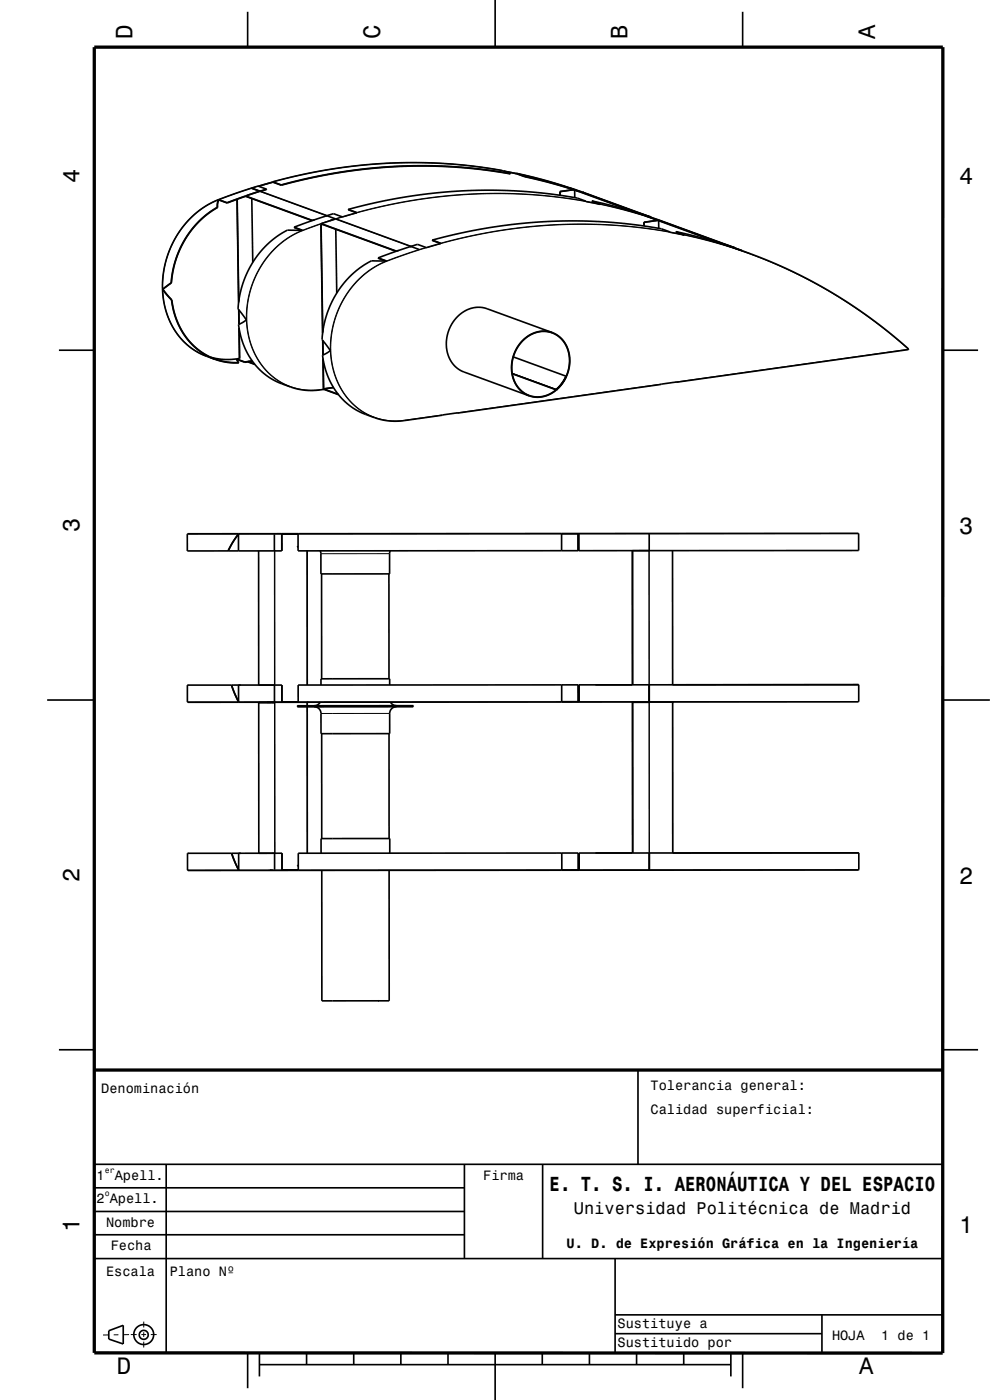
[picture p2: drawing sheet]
<svg xmlns="http://www.w3.org/2000/svg" width="210mm" height="297mm" viewBox="0 0 210 297" stroke-linecap="round" stroke-linejoin="round" font-family="sans-serif">
<g fill="none" stroke="#000" stroke-width=".35">
<path d="M52.5 2.5v7.5M105 0v10M157.5 2.5v7.5M53.4 39.9l1.7 .7-3 1M53.4 39.9l17.7 6.5M54.7 39.5l-8.3 2.9M54.7 39.5h.1M54.7 39.5l1.8 .6M57.8 38.6l-3 .9 3.1-.9M57.8 38.6h.1M57.9 38.6h-.1M57.9 38.6h.1"/>
<path d="M57.9 38.6l1.8 .6M57.9 38.6l1.8 .7M59.7 39.2v.1M106.5 36.2l-5.9-.9-6-.6-6.2-.2-6.7 .2-6 .5-6.5 .9-5.9 1.1-5.4 1.4M106.5 36.2h.1M106.5 36.2l1.8 .6M108.3 36.8l-7.2-1-5.6-.4-5.3-.2-6.5 .2-6.1 .5-5.8 .8-6.3 1.1-5.8 1.5M108.3 36.8l-6.1-.9-6.4-.6-5.6-.2-6.7 .2-6.3 .5-6 .9-5.7 1.1-5.8 1.4M109.5 36.8l-2.6-.5 2.6 .5M109.5 36.8h.1M109.5 36.8l1.8 .7M109.5 36.8l5.8 1.4 5.5 1.6"/>
<path d="M109.5 36.8l1.8 .6M111.3 37.5l5.2 1.2 6.3 1.9M111.3 37.4l4.5 1.1 5.1 1.4M111.3 37.4v.1M120.8 39.8l17.1 6.2M120.8 39.8l14.2 5.2M120.8 39.8l14.2 5.3M46.1 44l-1.9 1.2-1.8 1.6-1.7 1.8-1.4 2-1.2 2.2-.9 2.6-.6 2.2-.3 2.4M46.1 44h.1M46.1 44l-1.9 1.3-1.8 1.6-1.7 1.8-1.4 2-1 2-1 2.5-.6 2.4-.3 2.4M46.4 42.4l-2.3 1-2.5 1.8-2.1 2-1.9 2.6-1.4 2.6-1 3.1-.6 2.7-.1 3.2M46.4 42.4h.1"/>
<path d="M46.4 42.4l-.3 .7v.9M46.4 42.4l1.8 .6M46.4 42.4l-.3 .8v.8M46.4 42.4l1.8 .7M48.2 43v.1M50.3 42.3l.3 21.9M50.3 42.3l.3 21.6M52.1 41.6l-3.9 1.4M52.1 41.6l14.2 5.2M52.1 41.6h.1M52.1 41.6l14.1 5.2M52.1 41.6l-3.9 1.5"/>
<path d="M53.4 42.1l.2 13.6M56.5 40.1l-1.3 .5M56.5 40.1l-4.1 1.4M62.4 48.2l1.6 .7M62.4 48.2l1.8 .7M64.2 48.9l-1.7-.1a3.6 3.6 0 0 0-2.9 .8l-1.8 1.2-1.5 1.5-1.6 1.8-1.4 2.1-1.1 2.2-.8 2.1-.6 2.2-.3 2.2a1.15 1.15 0 0 0 .6 1.4l1.2 1.6M64.2 48.9h.1M66.3 46.8h.1M66.7 46.6l-.4 .2M68.1 47.7h.1M68.1 47.7l.3 23M68.1 47.7l.4 22.7"/>
<path d="M68.1 47.4l15.9 5.9M68.1 47.4l3.1-1 16 5.9M68.1 47.4l16 5.9M68.4 47.6l-.3 .1M69.3 45.8h.1M69.3 45.8h-.2M70.6 46.6h.1M70.6 46.6l-.6 .2M70.8 46.5l-.1 .1M70.9 46.5l-.3 .1M71.2 48.6l.2 13.6M72.6 46.1l-1.9-.8-8.3 2.9"/>
<path d="M73.9 44.4l1.8 .7M75.7 45.1l-3.1 .9M80.2 54.7l1.6 .7M80.2 54.7l1.8 .7M82 55.4h-1.7a3.6 3.6 0 0 0-2.9 .7l-2.3 1.7-2 2.1-1.9 2.6-1.4 2.9-1 3.3-.5 3.3 1.8 2.4M82 55.4h.1M84.1 53.3h.1M84.6 53.1l-.5 .2M86.9 52.3h.2l1.8 .6M88.3 53.1h.1M91.7 50.9l1.8 .8M93.5 51.7l-3.1 .9-1.8-.8-8.4 2.9"/>
<path d="M93.5 51.7h.1M118.8 40.6v.8zM121.6 40.3l-2.8 .3M121.9 40.3v1.6M121.9 40.2l.3 .1M125.6 42.6l5.6 1.4 5.7 1.7M125.6 42.6l1.7 .8M127.3 43.4l-3-.6-1.8-.8-7.2-1-7-.6h-7.1l-6.9 .4-6.8 .7-6.2 1.2-7.4 1.7M135 45.1l1.9 .6M135 45l2.9 1M135 45v.1M136.6 47.2h.1"/>
<path d="M136.6 47.2v.7M136.9 45.7l2.8 1M136.9 45.7l15.9 5.8M136.9 45.7l15.9 5.9M137.9 46h.1M137.9 46l.4 .2M139.5 46.8l-2.9 .4M139.7 46.8v1.6M139.7 46.7h.1M139.7 46.7l16 5.8M143.4 49.1l7.2 1.9 6.7 2.1M143.4 49.1l1.7 .8"/>
<path d="M145.1 49.9l-3-.6-1.8-.8-7-1-7.2-.5-6.9-.1-7.1 .4-7 .8-6.2 1.1-7.2 1.7M152.8 51.6l2.9 1M152.8 51.5l2.9 1M152.8 51.5v.1M155.7 52.6l1.7 .6M155.7 52.5v.1M155.7 52.6l6.2 2.3 4.5 1.9 4.8 2.3 4.8 2.7 4.3 2.7 4.9 3.4 5.3 4.2 2.2 1.9v.2l-49.3 6.9M155.7 52.6h.1M157.5 53.2h.1M12.5 74.3h7.5M34.5 61.4l.2 2.6 .7 2.5 1 2.3 1.3 2.1 1.6 1.8 1.8 1.5 1.9 1 2.6 1M34.5 61.4h.1"/>
<path d="M34.5 61.4l1.9 2.2M34.5 61.4l2 2.2M36.3 60l-1.8 1.4M36.3 60h.1M36.4 60l-1.9 1.4M36.4 63.6l.4 2.2 .6 2 .9 2 1.1 1.7 1.3 1.5 1.4 1.3 1.6 1.1 1.9 .8M36.5 63.6l.5 2.8 1.1 2.8 1.4 2.3 1.7 2 2.1 1.5 2.3 1.1 2.4 .7 2.7 .1M36.5 63.6h-.1M44.7 75.8l2.9 .5 2.6-.2M45.6 76.2l2.6 .7h2.5M50.2 76.1l.5 .8M50.2 76.1l1.7 .7"/>
<path d="M50.2 76.2l1.7 .7M50.6 65.7l.1 3.1v-3.1M50.7 69.5l.1 6.5-.6 .1M50.7 69.8l.1 6.3M51.9 76.8v.1M52.3 67.9l-1.7 .9 .5 2.6 .7 2 1 2 1.2 1.9 1.2 1.2 1.3 1.2 1.5 .9 4.1 1.6 2.9 .6 2.9-.1M52.3 67.9h.1M52.6 76.8l-.7 .1M52.6 76.8l1.4 .4M52.6 76.8l1.5 .5M53.5 76.6l-1.6 .2M68.5 72.2v3.1"/>
<path d="M68.5 76l.1 6.5M70.1 74.4l-1.7 .9 .5 2.6 .7 2 .9 1.8 1.1 1.7 1.4 1.7 1.5 1.2 1.5 .9 3.9 1.6 2.9 .5 2.9-.1M70.1 74.4h.1M108.7 79.3l9.3 3.4M108.9 75.7l11.2 4.1M117.1 70.5l-13.8-5a6.7 6.7 0 0 0-8.3 5.1 6.6 6.6 0 0 0 3.4 8.3l13.8 5.1M117.1 70.5a6.7 6.7 0 0 0-8.3 5.2 6.6 6.6 0 0 0 3.4 8.3M117.1 70.5a6.8 6.8 0 0 1 3 9.5l-1 1.7-1.1 1M120.1 79.8a9.4 9.4 0 0 1-2.1 2.9M120.1 79.8a6.9 6.9 0 0 1-2.1 2.9M200 74.3h7.5M68 82.7h-.1"/>
<path d="M68.6 82.5h.1M68.6 82.5l3.1 1.1M68.6 82.5l3.2 1.2M68.7 82.6l-.8 .1M70.7 82.2l-2.1 .3M85.8 89.2h-.1M96.9 87.6h.1M97 87.6h.1M97 87.6l-11.3 1.6M118 82.7a7.6 7.6 0 0 0 .8-11.1 5.9 5.9 0 0 0-8.8 1.7 7.2 7.2 0 0 0 1.3 10.1 5.6 5.6 0 0 0 6.7-.7M118 82.7a5.7 5.7 0 0 1-5.8 1.3M118 82.7h.1"/>
<path d="M140.3 81.5h.1M143.3 81.1h.1M143.4 81.1h.1M143.4 81.1l-46.4 6.5M50.6 113.3l-1.2 1.7-1 1.9M50.6 113.3v3.6M50.6 113.2v.1M54.9 116.9v28.4M58.2 113.4v3.5M59.8 113.3v3.6M63.2 113.3h-3.4M63.2 116h-.1h.1"/>
<path d="M63.2 113.2v.1M65.2 116.9v28.4M82.8 116.9l-.2 .6v4.2l-14.5 .1v-4.3l-.2-.6M119.1 113.2h-79.3l-.1 3.7h20.1v-3.6M119.1 113.2h63v3.6h-59.3M119.1 113.2v.1M119.1 113.3v3.5M122.6 113.3v3.5l-59.4 .1v-3.6M122.7 113.3h-3.6M122.7 113.3l.1 3.5M122.8 113.3v3.5M134.2 116.8v28.5"/>
<path d="M137.6 113.2l.1 3.6M142.7 116.8v28.5M68.2 121.8v22.2M82.5 121.7v22.3M10 148.5h10M50.6 148.9l-1.5-3.6 1.5 3.6M50.6 148.9v.1M50.6 145.3v3.6M54.9 149v32M57.6 149h.1M58.2 145.3v3.5M58.3 149h-3.4"/>
<path d="M59.8 145.3v3.7zM59.8 145.3h-20.1l.1 3.6h79.3M63.1 149.9h24.6zM63.1 149.7l24.6 .1zM63.2 148.9h-3.4M63.2 148.9l.1 .1M65.1 149l.1 .7M65.2 149.8v.1M65.2 149.9v31.1M67.9 149l-.5 .5-.7 .2M68.2 149.8v.1M68.2 155.6v22.3"/>
<path d="M82.5 149.8h.1M82.5 155.6v22.3M82.7 145.3v-1.3h-14.6v1.3M82.8 149l.5 .5 .8 .2M84.1 149.9a1.43 1.43 0 0 0-1.4 1.4v4.3h-14.6v-4.2a1.43 1.43 0 0 0-1.4-1.5M119.1 148.9h.1M119.1 145.3v3.6M122.7 148.9v-3.6h-59.5v3.6M122.8 145.3v3.6M122.8 148.9h-3.7M134.2 148.9v32.1M137.7 145.3l44.5-.1v3.6l-63.1 .1"/>
<path d="M137.7 148.9l-3.5 .1v32M137.7 145.3v3.5M137.7 145.3h-14.9M137.7 145.3v3.6M142.6 148.9l.1 32.1M200 148.5h10M39.8 181h.2M49.1 181l1.5 3.6M49.1 181l1.5 3.5M50.6 181v3.6M50.6 184.6l.1 .1M57.2 184.6h.6"/>
<path d="M57.6 184.5v.1M58.2 181l.1 3.5M59.8 181v3.6M59.8 181h-20v3.6h79.4M63.3 184.6h-3.5M63.3 184.6h.1M63.3 183.6h-.2l.2 .1M82.5 184.6l.1 27.7h-14.3v-27.7M82.7 181v-3.1h-14.6v3.1M119.2 181v3.5M119.2 184.5v.1M122.7 181v3.5"/>
<path d="M122.7 184.5v-3.5h-59.4v3.6M122.8 181h.1M122.8 181v3.5M122.8 184.5h-3.6M122.8 181l59.4-.1v3.6l-63 .1M137.7 181v3.5M137.8 181l-.1 3.5M12.5 222.7h7.5M135.3 227v20M200 222.7h7.5M19.9 247h180M19.9 257h78.7"/>
<path d="M19.9 252h78.6M35.2 247v40M98.5 247v20M115.1 247v20M19.9 267h180M19.9 261.9h78.7M130.5 267v20M130.5 278.9h69.4M174.4 278.9v8.1M23.1 282.3l3-1.1v3.9l-3-1zM52.5 287v7.5M55 289.5h100"/>
<path d="M55 287v5M65 287v2.5M75 287v2.5M85 287v2.5M95 287v2.5M105 287v10M115 287v2.5M125 287v2.5M130.5 282.9h43.9M135 287v2.5M145 287v2.5M155 287v5"/>
<path d="M157.5 287v7.5"/>
<circle cx="30.5" cy="283.2" r=".96"/>
<circle cx="30.5" cy="283.1" r="2.11"/>
</g>
<g fill="none" stroke="#000" stroke-width=".21">
<path d="M54.7 39.5l-8.9 3.1-2.1 1.1-1.7 1.2-2.1 2-1.8 2.3-1.6 2.8-1.1 2.8-.8 3.4-.1 3.2 .3 3.1 1 3.1 1.5 2.8 1.8 2.2 2.2 1.7 2.5 1.3M106.5 36.2l-6.1-1-6.4-.5-5.8-.2-6.3 .1-6 .5-6.3 .9-5.6 1.1-6.1 1.5M109.5 36.8l5.4 1.3 5.9 1.7M55.1 40.6l14.2 5.2M68.1 47.5l-4.3 1.6-2.1 1-2.4 1.8-2.4 2.5-1.9 2.8-1.5 3.2-.9 3.6-.3 3.5 .3 3.1 1 3.4 1.6 2.9 2 2.4 2.4 1.8 2.9 1.2 3.2 .5 2.9-.2M70.4 46.6l-7.3 2.7-2.2 1.3-2 1.6-2 2.1-1.7 2.4-1.4 2.7-.9 2.8-.6 3.2v3l.4 3 1 3.1 1.5 2.6 1.7 2 2.2 1.7 2.5 1.3M71.2 46.4l15.9 5.9M71.3 46.5l8.7-2.4 8.6-1.7 8.5-1 9-.3 8.6 .4 8 1 8.8 1.8 7.7 2.3M72.5 46l-1.9 .6M90.3 52.5l-8.7 3-2.1 1.1-1.7 1.2-2.3 2.1-1.9 2.3-1.4 2.6-1.2 3-.7 3.1-.2 3.5 .3 3.1 1 3.1 1.5 2.8 1.8 2.2 2.2 1.7 2.5 1.3M123.7 40.8l14.2 5.2M124.3 42.7l-5.9-.9-6.4-.6-6-.2-6.3 .2-6.5 .5-6.3 .9-5.8 1.1-5.5 1.4"/>
<path d="M127.3 43.3l4.9 1.1 4.9 1.5M139.7 46.7l16 5.8M142.1 49.2l-5.9-.9-6.4-.6-6.2-.2-6.1 .2-5.8 .4-6.3 .9-6 1.1-5.9 1.5M145.2 49.8l7 1.8 6.9 2.2M108.6 79.2l9.4 3.4M108.7 79.3l9.3 3.4M140.3 81.5l-43.2 6.1M143.5 81l49.2-6.9-4.4-3.8-4.5-3.3-4.6-3.1-4.7-2.9-5.3-2.8-5-2.3-5.1-2-5.6-1.9-5.5-1.5-5.8-1.2-5.5-.9-5.7-.5-5.8-.3-5.8 .1-5.5 .3-5.8 .7-6.9 1.1-6.9 1.7-7.5 2.2-6 2.3-3 1.8-2.6 2.5-2.2 3-1.6 3.6-.8 2.7-.4 2.7v2.6l.3 2.4 .6 2.3 1.1 2.5 1.2 1.9 1.6 1.8 1.5 1.2 1.9 1.1 1.7 .7 2.1 .4h3l8.7-1.2M58.2 116.9v28.4M58.3 116.9v28.4M59.8 113.3h-20.1M63.2 113.4h-3.4"/>
<path d="M65.2 116.9v28.4M82.6 117.5h-14.5M119.1 113.3h-55.9M137.7 116.8v28.5M142.7 116.8v28.5M182.1 113.2l-59.3 .1M58.2 149v32M59.8 148.9h-20M63.2 148.8h-3.4M65.2 149.7v-.7h-6.9v32M65.2 149.8v.1M65.2 149.9v31.1"/>
<path d="M82.7 151.3l-14.6 .1M119.1 148.9h-55.9M137.7 149v32M182.2 148.8l-59.4 .1M59.8 184.6h-20M59.8 184.5h3.5M119.2 184.5l-55.9 .1M142.7 181v-32h-5l.1 32M182.2 184.5h-59.4M23.1 283.2h-1.2M25.1 283.2h-1M27.4 283.1l-1.3 .1"/>
<path d="M27.7 283.1h1.3M30 283.1h1M30.5 280.4v1.2M30.5 282.6v1M30.5 284.6v1.3M32 283.1h1.2"/>
</g>
<path d="M20 10h180v277h-180zM19.9 227h180" fill="none" stroke="#000" stroke-width=".7" stroke-linecap="butt"/>
<g font-size="5">
<text x="28.1" y="8.2" transform="rotate(-90 28.1 8.2)">D</text>
<text x="80.6" y="8.2" transform="rotate(-90 80.6 8.2)">C</text>
<text x="133.1" y="8.2" transform="rotate(-90 133.1 8.2)">B</text>
<text x="185.6" y="8.2" transform="rotate(-90 185.6 8.2)">A</text>
<text x="16.8" y="38.7" transform="rotate(-90 16.8 38.7)">4</text>
<text x="203.5" y="39">4</text>
<text x="16.8" y="112.9" transform="rotate(-90 16.8 112.9)">3</text>
<text x="203.5" y="113.2">3</text>
<text x="16.8" y="187.1" transform="rotate(-90 16.8 187.1)">2</text>
<text x="203.5" y="187.4">2</text>
<text x="16.8" y="261.3" transform="rotate(-90 16.8 261.3)">1</text>
<text x="203.5" y="261.6">1</text>
<text x="24.8" y="291.5">D</text>
<text x="182.3" y="291.5">A</text>
</g>
<text font-size="4.3" x="116.6" y="252.7">E. T. S. I. AERONÁUTICA Y DEL ESPACIO</text>
<text font-size="3.6" x="121.7" y="257.5">Universidad Politécnica de Madrid</text>
<g font-size="2.9">
<text x="21.5" y="231.8">Denominación</text>
<text x="138" y="231.3">Tolerancia general:</text>
<text x="138" y="236.3">Calidad superficial:</text>
<text x="20.5" y="250.3">1</text>
<text x="24.3" y="250.3">Apell.</text>
<text x="102.5" y="250.3">Firma</text>
<text x="20.5" y="255.3">2 Apell.</text>
<text x="22.5" y="260.3">Nombre</text>
<text x="23.5" y="265.3">Fecha</text>
<text x="120.2" y="264.8">U. D. de Expresión Gráfica en la Ingeniería</text>
<text x="22.5" y="270.8">Escala</text>
<text x="36" y="270.8">Plano Nº</text>
<text x="131" y="281.8">Sustituye a</text>
<text x="131" y="285.8">Sustituido por</text>
<text x="176.5" y="284.3">HOJA</text>
<text x="186.9" y="284.3">1 de 1</text>
</g>
<g font-size="1.7">
<text x="22.2" y="248.8">er</text>
<text x="22.2" y="253.8">o</text>
</g>
</svg>
